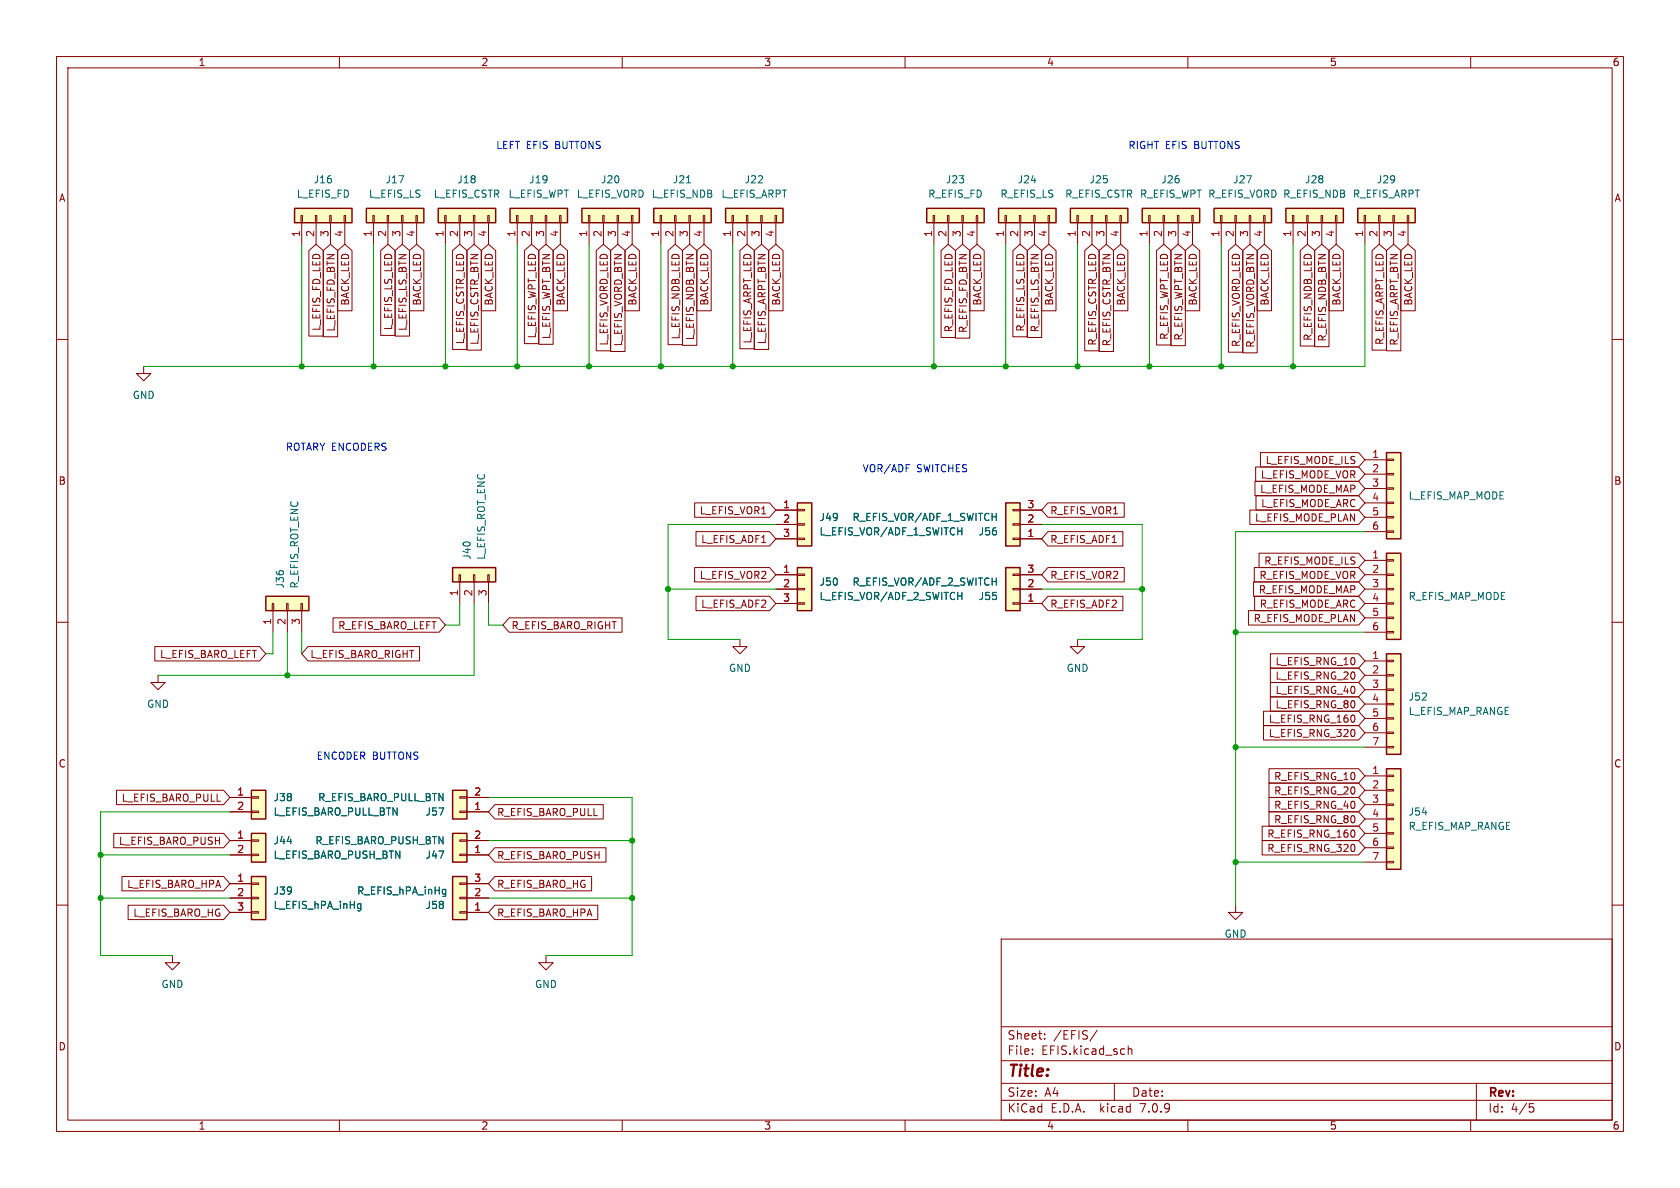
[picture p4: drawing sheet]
<svg xmlns="http://www.w3.org/2000/svg" width="297mm" height="210mm" viewBox="0 0 297 210" stroke-linecap="round" stroke-linejoin="round" font-family="sans-serif">
<g fill="none" stroke="#840000" stroke-width=".18">
<path d="M10 10h277v190h-277zM12 12h273v186h-273zM60 10v2M110 10v2M160 10v2M210 10v2M260 10v2M53.2 38.1h.3v1.3h-.3zM53.3 39.4v3.8M55.8 38.1h.2v1.3h-.2zM55.9 39.4v3.8M58.3 38.1h.2v1.3h-.2z"/>
<path d="M58.4 39.4v3.8M60.8 38.1h.3v1.3h-.3zM61 39.4v3.8M65.9 38.1h.3v1.3h-.3zM66 39.4v3.8M68.5 38.1h.2v1.3h-.2zM68.6 39.4v3.8M71 38.1h.2v1.3h-.2zM71.1 39.4v3.8M73.5 38.1h.3v1.3h-.3zM73.7 39.4v3.8M78.6 38.1h.3v1.3h-.3z"/>
<path d="M78.7 39.4v3.8M81.2 38.1h.2v1.3h-.2zM81.3 39.4v3.8M83.7 38.1h.2v1.3h-.2zM83.8 39.4v3.8M86.2 38.1h.3v1.3h-.3zM86.4 39.4v3.8M91.3 38.1h.3v1.3h-.3zM91.4 39.4v3.8M93.9 38.1h.2v1.3h-.2zM94 39.4v3.8M96.4 38.1h.2v1.3h-.2z"/>
<path d="M96.5 39.4v3.8M98.9 38.1h.3v1.3h-.3zM99.1 39.4v3.8M104 38.1h.3v1.3h-.3zM104.1 39.4v3.8M106.6 38.1h.2v1.3h-.2zM106.7 39.4v3.8M109.1 38.1h.2v1.3h-.2zM109.2 39.4v3.8M111.6 38.1h.3v1.3h-.3zM111.8 39.4v3.8M116.7 38.1h.3v1.3h-.3z"/>
<path d="M116.8 39.4v3.8M119.3 38.1h.2v1.3h-.2zM119.4 39.4v3.8M121.8 38.1h.2v1.3h-.2zM121.9 39.4v3.8M124.3 38.1h.3v1.3h-.3zM124.5 39.4v3.8M129.4 38.1h.3v1.3h-.3zM129.5 39.4v3.8M132 38.1h.2v1.3h-.2zM132.1 39.4v3.8M134.5 38.1h.2v1.3h-.2z"/>
<path d="M134.6 39.4v3.8M137 38.1h.3v1.3h-.3zM137.2 39.4v3.8M165 38.1h.2v1.3h-.2zM165.1 39.4v3.8M167.5 38.1h.3v1.3h-.3zM167.6 39.4v3.8M170.1 38.1h.2v1.3h-.2zM170.2 39.4v3.8M172.6 38.1h.2v1.3h-.2zM172.7 39.4v3.8M177.7 38.1h.2v1.3h-.2z"/>
<path d="M177.8 39.4v3.8M180.2 38.1h.3v1.3h-.3zM180.3 39.4v3.8M182.8 38.1h.2v1.3h-.2zM182.9 39.4v3.8M185.3 38.1h.2v1.3h-.2zM185.4 39.4v3.8M190.4 38.1h.2v1.3h-.2zM190.5 39.4v3.8M192.9 38.1h.3v1.3h-.3zM193 39.4v3.8M195.5 38.1h.2v1.3h-.2z"/>
<path d="M195.6 39.4v3.8M198 38.1h.2v1.3h-.2zM198.1 39.4v3.8M203.1 38.1h.2v1.3h-.2zM203.2 39.4v3.8M205.6 38.1h.3v1.3h-.3zM205.7 39.4v3.8M208.2 38.1h.2v1.3h-.2zM208.3 39.4v3.8M210.7 38.1h.2v1.3h-.2zM210.8 39.4v3.8M215.8 38.1h.2v1.3h-.2z"/>
<path d="M215.9 39.4v3.8M218.3 38.1h.3v1.3h-.3zM218.4 39.4v3.8M220.9 38.1h.2v1.3h-.2zM221 39.4v3.8M223.4 38.1h.2v1.3h-.2zM223.5 39.4v3.8M228.5 38.1h.2v1.3h-.2zM228.6 39.4v3.8M231 38.1h.3v1.3h-.3zM231.1 39.4v3.8M233.6 38.1h.2v1.3h-.2z"/>
<path d="M233.7 39.4v3.8M236.1 38.1h.2v1.3h-.2zM236.2 39.4v3.8M241.2 38.1h.2v1.3h-.2zM241.3 39.4v3.8M243.7 38.1h.3v1.3h-.3zM243.8 39.4v3.8M246.3 38.1h.2v1.3h-.2zM246.4 39.4v3.8M248.8 38.1h.2v1.3h-.2zM248.9 39.4v3.8M10 60h2"/>
<path d="M54.6 44.3l1.3-1.1 1.3 1.1v15.1h-2.6zM57.1 44.3l1.3-1.1 1.3 1.1v15.2h-2.6zM59.7 44.3l1.3-1.1 1.2 1.1v10.6h-2.5zM67.3 44.3l1.3-1.1 1.3 1.1v15h-2.6zM69.8 44.3l1.3-1.1 1.3 1.1v15.1h-2.6zM72.4 44.3l1.3-1.1 1.2 1.1v10.6h-2.5zM80 44.3l1.3-1.1 1.3 1.1v17.5h-2.6zM82.5 44.3l1.3-1.1 1.3 1.1v17.6h-2.6zM85.1 44.3l1.3-1.1 1.2 1.1v10.6h-2.5zM92.7 44.3l1.3-1.1 1.3 1.1v16.4h-2.6zM95.2 44.3l1.3-1.1 1.3 1.1v16.6h-2.6zM97.8 44.3l1.3-1.1 1.2 1.1v10.6h-2.5z"/>
<path d="M105.4 44.3l1.3-1.1 1.3 1.1v17.7h-2.6zM107.9 44.3l1.3-1.1 1.3 1.1v17.8h-2.6zM110.5 44.3l1.3-1.1 1.2 1.1v10.6h-2.5zM118.1 44.3l1.3-1.1 1.3 1.1v16.6h-2.6zM120.6 44.3l1.3-1.1 1.3 1.1v16.7h-2.6zM123.2 44.3l1.3-1.1 1.2 1.1v10.6h-2.5zM130.8 44.3l1.3-1.1 1.3 1.1v17.4h-2.6zM133.3 44.3l1.3-1.1 1.3 1.1v17.5h-2.6zM135.9 44.3l1.3-1.1 1.2 1.1v10.6h-2.5zM166.4 44.3l1.2-1.1 1.3 1.1v15.4h-2.5zM168.9 44.3l1.3-1.1 1.3 1.1v15.5h-2.6zM171.4 44.3l1.3-1.1 1.3 1.1v10.6h-2.6z"/>
<path d="M179.1 44.3l1.2-1.1 1.3 1.1v15.2h-2.5zM181.6 44.3l1.3-1.1 1.3 1.1v15.4h-2.6zM184.1 44.3l1.3-1.1 1.3 1.1v10.6h-2.6zM191.8 44.3l1.2-1.1 1.3 1.1v17.7h-2.5zM194.3 44.3l1.3-1.1 1.3 1.1v17.8h-2.6zM196.8 44.3l1.3-1.1 1.3 1.1v10.6h-2.6zM204.5 44.3l1.2-1.1 1.3 1.1v16.7h-2.5zM207 44.3l1.3-1.1 1.3 1.1v16.8h-2.6zM209.5 44.3l1.3-1.1 1.3 1.1v10.6h-2.6zM217.2 44.3l1.2-1.1 1.3 1.1v18h-2.5zM219.7 44.3l1.3-1.1 1.3 1.1v18.1h-2.6zM222.2 44.3l1.3-1.1 1.3 1.1v10.6h-2.6z"/>
<path d="M229.9 44.3l1.2-1.1 1.3 1.1v16.9h-2.5zM232.4 44.3l1.3-1.1 1.3 1.1v17h-2.6zM234.9 44.3l1.3-1.1 1.3 1.1v10.6h-2.6zM242.6 44.3l1.2-1.1 1.3 1.1v17.6h-2.5zM245.1 44.3l1.3-1.1 1.3 1.1v17.7h-2.6zM247.6 44.3l1.3-1.1 1.3 1.1v10.6h-2.6zM285 60h2M25.4 64.8v1.2h1.3l-1.3 1.3-1.3-1.3h1.3M122.8 88.9h13.2l1.2 1.3-1.2 1.2h-13.2zM123 94h13l1.2 1.3-1.2 1.2h-13zM137.2 90.2h3.8M137.2 92.7h3.8"/>
<path d="M137.2 95.3h3.8M141 95.1h1.2v.3h-1.2zM141 92.6h1.2v.2h-1.2zM141 90h1.2v.3h-1.2zM179.1 90h1.2v.3h-1.2zM179.1 92.6h1.2v.2h-1.2zM179.1 95.1h1.2v.3h-1.2zM180.3 90.2h3.8M180.3 92.7h3.8M180.3 95.3h3.8M185.3 94h13.2v2.5h-13.2l-1.2-1.2zM185.3 88.9h13.5v2.5h-13.5l-1.2-1.2z"/>
<path d="M221 90.2h19.2l1.1 1.2-1.1 1.3h-19.2zM221.9 85.1h18.3l1.1 1.3-1.1 1.2h-18.3zM222 82.5h18.2l1.1 1.3-1.1 1.3h-18.2zM222 87.6h18.2l1.1 1.3-1.1 1.3h-18.2zM222.6 97.8h17.6l1.1 1.3-1.1 1.2h-17.6zM222.8 80h17.4l1.1 1.3-1.1 1.3h-17.4zM241.3 81.3h3.8M241.3 83.8h3.8M241.3 86.4h3.8M241.3 88.9h3.8M241.3 91.4h3.8M241.3 94h3.8"/>
<path d="M241.3 99.1h3.8M245.1 93.9h1.3v.2h-1.3zM245.1 91.3h1.3v.3h-1.3zM245.1 88.8h1.3v.2h-1.3zM245.1 86.2h1.3v.3h-1.3zM245.1 83.7h1.3v.2h-1.3zM245.1 81.2h1.3v.2h-1.3zM245.1 98.9h1.3v.3h-1.3zM10 110h2M27.4 114.3h18.5l1.1 1.3-1.1 1.2h-18.5zM27.9 119.4v1.3h1.3l-1.3 1.2-1.2-1.2h1.2M48.1 106.7h.3v1.3h-.3z"/>
<path d="M48.3 108v3.8M50.7 106.7h.2v1.3h-.2zM50.8 108v3.8M53.2 106.7h.3v1.3h-.3zM53.3 108v3.8M54.5 114.3h19.7v2.5h-19.7l-1.2-1.2zM58.9 109.2h18.7l1.1 1.3-1.1 1.3h-18.7zM81.2 101.6h.2v1.3h-.2zM81.3 102.9v3.8M83.7 101.6h.2v1.3h-.2zM83.8 102.9v3.8M86.2 101.6h.3v1.3h-.3z"/>
<path d="M86.4 102.9v3.8M90 109.2h20v2.6h-20l-1.1-1.3zM122.8 100.3h13.2l1.2 1.3-1.2 1.3h-13.2zM123 105.4h13l1.2 1.3-1.2 1.3h-13zM130.8 113v1.3h1.3l-1.3 1.3-1.3-1.3h1.3M137.2 106.7h3.8M137.2 104.1h3.8M137.2 101.6h3.8M141 106.6h1.2v.2h-1.2zM141 104h1.2v.3h-1.2zM141 101.5h1.2v.2h-1.2zM179.1 101.5h1.2v.2h-1.2z"/>
<path d="M179.1 104h1.2v.3h-1.2zM179.1 106.6h1.2v.2h-1.2zM180.3 106.7h3.8M180.3 104.1h3.8M180.3 101.6h3.8M185.3 100.3h13.5v2.6h-13.5l-1.2-1.3zM185.3 105.4h13.2v2.6h-13.2l-1.2-1.3zM190.5 113v1.3h1.3l-1.3 1.3-1.3-1.3h1.3M220.7 107.9h19.5l1.1 1.3-1.1 1.3h-19.5zM221.6 102.9h18.6l1.1 1.2-1.1 1.3h-18.6zM221.7 100.3h18.5l1.1 1.3-1.1 1.3h-18.5zM221.8 105.4h18.4l1.1 1.3-1.1 1.3h-18.4z"/>
<path d="M224.6 115.6h15.6l1.1 1.2-1.1 1.3h-15.6zM224.6 118.1h15.6l1.1 1.3-1.1 1.3h-15.6zM241.3 106.7h3.8M241.3 104.1h3.8M241.3 101.6h3.8M241.3 116.8h3.8M241.3 119.4h3.8M241.3 109.2h3.8M241.3 111.8h3.8M245.1 119.3h1.3v.2h-1.3zM245.1 116.7h1.3v.3h-1.3zM245.1 111.6h1.3v.3h-1.3z"/>
<path d="M245.1 109.1h1.3v.2h-1.3zM245.1 106.6h1.3v.2h-1.3zM245.1 104h1.3v.3h-1.3zM245.1 101.5h1.3v.2h-1.3zM285 110h2M20.6 139.7h18.9l1.1 1.3-1.1 1.2h-18.9zM223.4 125.7h16.8l1.1 1.3-1.1 1.3h-16.8zM223.4 128.3h16.8l1.1 1.2-1.1 1.3h-16.8zM224.3 138.4h15.9l1.1 1.3-1.1 1.3h-15.9zM224.3 135.9h15.9l1.1 1.3-1.1 1.2h-15.9zM224.6 120.6h15.6l1.1 1.3-1.1 1.3h-15.6zM224.6 123.2h15.6l1.1 1.3-1.1 1.2h-15.6z"/>
<path d="M239.5 126.6v.8M239.5 129.2v.8M241.3 121.9h3.8M241.3 124.5h3.8M241.3 127h3.8M241.3 129.5h3.8M241.3 132.1h3.8M241.3 137.2h3.8M241.3 139.7h3.8M245.1 132h1.3v.2h-1.3zM245.1 129.4h1.3v.3h-1.3zM245.1 126.9h1.3v.2h-1.3z"/>
<path d="M245.1 124.3h1.3v.3h-1.3zM245.1 121.8h1.3v.2h-1.3zM245.1 139.6h1.3v.2h-1.3zM245.1 137h1.3v.3h-1.3zM10 160h2M20.1 147.3h19.4l1.1 1.3-1.1 1.3h-19.4zM21.6 154.9h17.9l1.1 1.3-1.1 1.3h-17.9zM40.6 151.1h3.8M40.6 148.6h3.8M40.6 141h3.8M40.6 143.5h3.8M40.6 156.2h3.8"/>
<path d="M40.6 158.8h3.8M44.4 143.4h1.3v.2h-1.3zM44.4 140.8h1.3v.3h-1.3zM44.4 151h1.3v.3h-1.3zM44.4 148.5h1.3v.2h-1.3zM44.4 158.6h1.3v.3h-1.3zM44.4 156.1h1.3v.2h-1.3zM81.3 148.5h1.2v.2h-1.2zM81.3 151h1.2v.3h-1.2zM81.3 156.1h1.2v.2h-1.2zM81.3 158.6h1.2v.3h-1.2zM81.3 140.8h1.2v.3h-1.2z"/>
<path d="M81.3 143.4h1.2v.2h-1.2zM82.5 151.1h3.9M82.5 148.6h3.9M82.5 141h3.9M82.5 143.5h3.9M82.5 156.2h3.9M82.5 158.8h3.9M87.5 142.2h19.1v2.6h-19.1l-1.1-1.3zM87.5 149.9h19.6v2.5h-19.6l-1.1-1.3zM87.5 154.9h17.1v2.6h-17.1l-1.1-1.3zM223.1 148.6h17.1l1.1 1.3-1.1 1.2h-17.1zM223.1 146h17.1l1.1 1.3-1.1 1.3h-17.1z"/>
<path d="M224.3 143.5h15.9l1.1 1.3-1.1 1.3h-15.9zM224.3 141h15.9l1.1 1.2-1.1 1.3h-15.9zM241.3 142.2h3.8M241.3 144.8h3.8M241.3 147.3h3.8M241.3 149.9h3.8M241.3 152.4h3.8M245.1 152.3h1.3v.2h-1.3zM245.1 149.7h1.3v.3h-1.3zM245.1 147.2h1.3v.2h-1.3zM245.1 144.7h1.3v.2h-1.3zM245.1 142.1h1.3v.3h-1.3z"/>
<path d="M285 160h2M22.7 160h16.8l1.1 1.3-1.1 1.3h-16.8zM30.5 168.9v1.3h1.2l-1.2 1.3-1.3-1.3h1.3M40.6 161.3h3.8M44.4 161.2h1.3v.2h-1.3zM81.3 161.2h1.2v.2h-1.2zM82.5 161.3h3.9M87.5 160h18.2v2.6h-18.2l-1.1-1.3zM96.5 168.9v1.3h1.3l-1.3 1.3-1.3-1.3h1.3M177 166h108v32h-108zM218.4 160v1.3h1.3l-1.3 1.3-1.2-1.3h1.2M60 198v2"/>
<path d="M110 198v2M160 198v2M177 194.5h108M177 191.5h108M177 187.5h108M177 181.5h108M182.5 186.3v.1M182.5 185.5v.1M184.7 183.6v.1M184.7 182.8v.1M194 182.1l-1.3 2M197 191.5v3"/>
<path d="M199.5 184.9v1.5M199.5 185.5l.2-.1 .3 .1 .1 .9M210 198v2M260 198v2M261 191.5v6.5M270.4 195.1h.7M270.5 195.7h.4l.3 .3-.2 .5-.5 .1"/>
</g>
<g fill="#ffffc2" stroke="#ffffc2" stroke-width=".18">
<path d="M102.9 36.8h10.1v2.6h-10.1z"/>
<path d="M90.2 36.8h10.1v2.6h-10.1z"/>
<path d="M80 147.3h2.5v5.1h-2.5z"/>
<path d="M177.8 100.3h2.5v7.7h-2.5z"/>
<path d="M44.4 139.7h2.6v5.1h-2.6z"/>
<path d="M64.8 36.8h10.1v2.6h-10.1z"/>
<path d="M77.5 36.8h10.1v2.6h-10.1z"/>
<path d="M44.4 147.3h2.6v5.1h-2.6z"/>
<path d="M245.1 115.6h2.5v17.8h-2.5z"/>
<path d="M141 100.3h2.5v7.7h-2.5z"/>
<path d="M141 88.9h2.5v7.6h-2.5z"/>
<path d="M177.8 88.9h2.5v7.6h-2.5z"/>
<path d="M80 100.3h7.6v2.6h-7.6z"/>
<path d="M44.4 154.9h2.6v7.7h-2.6z"/>
<path d="M80 154.9h2.5v7.7h-2.5z"/>
<path d="M128.3 36.8h10.1v2.6h-10.1z"/>
<path d="M47 105.4h7.6v2.6h-7.6z"/>
<path d="M163.8 36.8h10.2v2.6h-10.2z"/>
<path d="M176.5 36.8h10.2v2.6h-10.2z"/>
<path d="M214.6 36.8h10.2v2.6h-10.2z"/>
<path d="M201.9 36.8h10.2v2.6h-10.2z"/>
<path d="M245.1 135.9h2.5v17.8h-2.5z"/>
<path d="M52.1 36.8h10.1v2.6h-10.1z"/>
<path d="M189.2 36.8h10.2v2.6h-10.2z"/>
<path d="M245.1 80h2.5v15.3h-2.5z"/>
<path d="M245.1 97.8h2.5v15.2h-2.5z"/>
<path d="M240 36.8h10.2v2.6h-10.2z"/>
<path d="M115.6 36.8h10.1v2.6h-10.1z"/>
<path d="M227.3 36.8h10.2v2.6h-10.2z"/>
<path d="M80 139.7h2.5v5.1h-2.5z"/>
</g>
<g fill="none" stroke="#840000" stroke-width=".25">
<path d="M52.1 36.8h10.1v2.6h-10.1zM64.8 36.8h10.1v2.6h-10.1zM77.5 36.8h10.1v2.6h-10.1zM90.2 36.8h10.1v2.6h-10.1zM102.9 36.8h10.1v2.6h-10.1zM115.6 36.8h10.1v2.6h-10.1zM128.3 36.8h10.1v2.6h-10.1zM163.8 36.8h10.2v2.6h-10.2zM176.5 36.8h10.2v2.6h-10.2zM189.2 36.8h10.2v2.6h-10.2zM201.9 36.8h10.2v2.6h-10.2zM214.6 36.8h10.2v2.6h-10.2z"/>
<path d="M227.3 36.8h10.2v2.6h-10.2zM240 36.8h10.2v2.6h-10.2zM141 88.9h2.5v7.6h-2.5zM177.8 88.9h2.5v7.6h-2.5zM245.1 80h2.5v15.3h-2.5zM245.1 97.8h2.5v15.2h-2.5zM47 105.4h7.6v2.6h-7.6zM80 100.3h7.6v2.6h-7.6zM141 100.3h2.5v7.7h-2.5zM177.8 100.3h2.5v7.7h-2.5zM245.1 115.6h2.5v17.8h-2.5zM44.4 139.7h2.6v5.1h-2.6z"/>
<path d="M80 139.7h2.5v5.1h-2.5zM245.1 135.9h2.5v17.8h-2.5zM44.4 147.3h2.6v5.1h-2.6zM44.4 154.9h2.6v7.7h-2.6zM80 147.3h2.5v5.1h-2.5zM80 154.9h2.5v7.7h-2.5z"/>
</g>
<g fill="none" stroke="#006464" stroke-width=".18">
<path d="M121.4 32.3h.7M169.3 93.9h.7M170 93.3v1.3M175.4 91.4h.7M176.1 90.7v1.3M169.3 105.3h.7M170 104.7v1.3M175.4 102.8h.7M176.1 102.2v1.2M63.4 159.8h.4M63.8 159.8v1l-.2 .2M78.7 157.2l.1 .1"/>
<path d="M78.8 157.2v1l-.1 .2M78.8 158l-.1 .1M63.8 160.5l-.4 .1"/>
</g>
<g fill="none" stroke="#009600" stroke-width=".18">
<path d="M53.3 43.2v21.6M66 43.2v21.6M78.7 43.2v21.6M91.4 43.2v21.6M104.1 43.2v21.6M116.8 43.2v21.6M129.5 43.2v21.6M165.1 43.2v21.6M177.8 43.2v21.6M190.5 43.2v21.6M203.2 43.2v21.6M215.9 43.2v21.6"/>
<path d="M228.6 43.2v21.6M241.3 43.2v21.6h-215.9M137.2 92.7h-19.1v20.3h12.7M184.1 92.7h17.8v20.3h-11.4M241.3 94h-22.9v66M48.3 111.8v3.8h-1.3M50.8 111.8v7.6M53.3 111.8v3.8M81.3 106.7v3.8h-2.6M83.8 106.7v12.7h-55.9M86.4 106.7v3.8h2.5M118.1 104.1h19.1"/>
<path d="M184.1 104.1h17.8M218.4 111.8h22.9M218.4 132.1h22.9M17.8 151.1h22.8M17.8 158.8h22.8M40.6 143.5h-22.8v25.4h12.7M86.4 158.8h25.4M86.4 141h25.4v27.9h-15.3M86.4 148.6h25.4M218.4 152.4h22.9"/>
</g>
<g fill="#009600" stroke="#009600" stroke-width=".18">
<circle cx="78.7" cy="64.8" r=".46"/>
<circle cx="91.4" cy="64.8" r=".46"/>
<circle cx="116.8" cy="64.8" r=".46"/>
<circle cx="104.1" cy="64.8" r=".46"/>
<circle cx="118.1" cy="104.1" r=".46"/>
<circle cx="66" cy="64.8" r=".46"/>
<circle cx="165.1" cy="64.8" r=".46"/>
<circle cx="129.5" cy="64.8" r=".46"/>
<circle cx="203.2" cy="64.8" r=".46"/>
<circle cx="111.8" cy="158.8" r=".46"/>
<circle cx="111.8" cy="148.6" r=".46"/>
<circle cx="17.8" cy="151.1" r=".46"/>
<circle cx="17.8" cy="158.8" r=".46"/>
<circle cx="218.4" cy="152.4" r=".46"/>
<circle cx="218.4" cy="111.8" r=".46"/>
<circle cx="201.9" cy="104.1" r=".46"/>
<circle cx="218.4" cy="132.1" r=".46"/>
<circle cx="177.8" cy="64.8" r=".46"/>
<circle cx="190.5" cy="64.8" r=".46"/>
<circle cx="228.6" cy="64.8" r=".46"/>
<circle cx="215.9" cy="64.8" r=".46"/>
<circle cx="53.3" cy="64.8" r=".46"/>
<circle cx="50.8" cy="119.4" r=".46"/>
</g>
<text font-size="2.8" fill="#840000" x="178" y="190.9">Title:</text>
<g font-size="2.1" fill="#840000">
<text x="178" y="184">Sheet:</text>
<text x="186.2" y="184">/EFIS/</text>
<text x="178" y="186.7">File:</text>
<text x="184.1" y="186.7">EFIS.kicad_sch</text>
<text x="178" y="196.9">KiCad</text>
<text x="178" y="194.1">Size:</text>
<text x="184.7" y="194.1">A4</text>
<text x="185.7" y="196.9">E.D.A.</text>
<text x="194.6" y="196.9">kicad</text>
<text x="200" y="194.1">Date:</text>
<text x="201.8" y="196.9">7.0.9</text>
<text x="263" y="194.3">Rev:</text>
<text x="263" y="196.9">Id:</text>
<text x="267.1" y="196.9">4/5</text>
</g>
<g font-size="1.8" fill="#840000">
<text x="35" y="11.9">1</text>
<text x="85" y="11.9">2</text>
<text x="135" y="11.9">3</text>
<text x="185" y="11.9">4</text>
<text x="235" y="11.9">5</text>
<text x="285" y="11.9">6</text>
<text x="10.3" y="35.9">A</text>
<text x="285.3" y="35.9">A</text>
<text x="56.8" y="58.6" transform="rotate(-90 56.8 58.6)">L_EFIS_FD_LED</text>
<text x="59.4" y="58.7" transform="rotate(-90 59.4 58.7)">L_EFIS_FD_BTN</text>
<text x="61.9" y="54.1" transform="rotate(-90 61.9 54.1)">BACK_LED</text>
<text x="69.5" y="58.5" transform="rotate(-90 69.5 58.5)">L_EFIS_LS_LED</text>
<text x="72.1" y="58.6" transform="rotate(-90 72.1 58.6)">L_EFIS_LS_BTN</text>
<text x="74.6" y="54.1" transform="rotate(-90 74.6 54.1)">BACK_LED</text>
<text x="87.3" y="54.1" transform="rotate(-90 87.3 54.1)">BACK_LED</text>
<text x="94.9" y="59.9" transform="rotate(-90 94.9 59.9)">L_EFIS_WPT_LED</text>
<text x="100" y="54.1" transform="rotate(-90 100 54.1)">BACK_LED</text>
<text x="112.7" y="54.1" transform="rotate(-90 112.7 54.1)">BACK_LED</text>
<text x="125.4" y="54.1" transform="rotate(-90 125.4 54.1)">BACK_LED</text>
<text x="138.1" y="54.1" transform="rotate(-90 138.1 54.1)">BACK_LED</text>
<text x="168.6" y="58.8" transform="rotate(-90 168.6 58.8)">R_EFIS_FD_LED</text>
<text x="171.1" y="59" transform="rotate(-90 171.1 59)">R_EFIS_FD_BTN</text>
<text x="173.7" y="54.1" transform="rotate(-90 173.7 54.1)">BACK_LED</text>
<text x="181.3" y="58.7" transform="rotate(-90 181.3 58.7)">R_EFIS_LS_LED</text>
<text x="183.8" y="58.8" transform="rotate(-90 183.8 58.8)">R_EFIS_LS_BTN</text>
<text x="186.4" y="54.1" transform="rotate(-90 186.4 54.1)">BACK_LED</text>
<text x="199.1" y="54.1" transform="rotate(-90 199.1 54.1)">BACK_LED</text>
<text x="211.8" y="54.1" transform="rotate(-90 211.8 54.1)">BACK_LED</text>
<text x="224.5" y="54.1" transform="rotate(-90 224.5 54.1)">BACK_LED</text>
<text x="237.2" y="54.1" transform="rotate(-90 237.2 54.1)">BACK_LED</text>
<text x="249.9" y="54.1" transform="rotate(-90 249.9 54.1)">BACK_LED</text>
<text x="82.2" y="61" transform="rotate(-90 82.2 61)">L_EFIS_CSTR_LED</text>
<text x="84.8" y="61.1" transform="rotate(-90 84.8 61.1)">L_EFIS_CSTR_BTN</text>
<text x="97.5" y="60.1" transform="rotate(-90 97.5 60.1)">L_EFIS_WPT_BTN</text>
<text x="107.6" y="61.2" transform="rotate(-90 107.6 61.2)">L_EFIS_VORD_LED</text>
<text x="110.2" y="61.3" transform="rotate(-90 110.2 61.3)">L_EFIS_VORD_BTN</text>
<text x="120.3" y="60.1" transform="rotate(-90 120.3 60.1)">L_EFIS_NDB_LED</text>
<text x="122.9" y="60.2" transform="rotate(-90 122.9 60.2)">L_EFIS_NDB_BTN</text>
<text x="133" y="60.8" transform="rotate(-90 133 60.8)">L_EFIS_ARPT_LED</text>
<text x="135.6" y="61" transform="rotate(-90 135.6 61)">L_EFIS_ARPT_BTN</text>
<text x="194" y="61.2" transform="rotate(-90 194 61.2)">R_EFIS_CSTR_LED</text>
<text x="196.5" y="61.3" transform="rotate(-90 196.5 61.3)">R_EFIS_CSTR_BTN</text>
<text x="206.7" y="60.2" transform="rotate(-90 206.7 60.2)">R_EFIS_WPT_LED</text>
<text x="209.2" y="60.3" transform="rotate(-90 209.2 60.3)">R_EFIS_WPT_BTN</text>
<text x="219.4" y="61.4" transform="rotate(-90 219.4 61.4)">R_EFIS_VORD_LED</text>
<text x="221.9" y="61.6" transform="rotate(-90 221.9 61.6)">R_EFIS_VORD_BTN</text>
<text x="232.1" y="60.4" transform="rotate(-90 232.1 60.4)">R_EFIS_NDB_LED</text>
<text x="234.6" y="60.5" transform="rotate(-90 234.6 60.5)">R_EFIS_NDB_BTN</text>
<text x="244.8" y="61.1" transform="rotate(-90 244.8 61.1)">R_EFIS_ARPT_LED</text>
<text x="247.3" y="61.2" transform="rotate(-90 247.3 61.2)">R_EFIS_ARPT_BTN</text>
<text x="223.6" y="82.2">L_EFIS_MODE_ILS</text>
<text x="10.3" y="85.9">B</text>
<text x="222.7" y="87.3">L_EFIS_MODE_MAP</text>
<text x="222.8" y="84.8">L_EFIS_MODE_VOR</text>
<text x="222.9" y="89.9">L_EFIS_MODE_ARC</text>
<text x="285.3" y="85.9">B</text>
<text x="123.6" y="91.1">L_EFIS_VOR1</text>
<text x="185.6" y="91.1">R_EFIS_VOR1</text>
<text x="221.8" y="92.4">L_EFIS_MODE_PLAN</text>
<text x="123.9" y="96.2">L_EFIS_ADF1</text>
<text x="185.6" y="96.2">R_EFIS_ADF1</text>
<text x="223.4" y="100">R_EFIS_MODE_ILS</text>
<text x="123.6" y="102.6">L_EFIS_VOR2</text>
<text x="123.9" y="107.6">L_EFIS_ADF2</text>
<text x="185.6" y="102.6">R_EFIS_VOR2</text>
<text x="185.6" y="107.6">R_EFIS_ADF2</text>
<text x="222.4" y="105.1">R_EFIS_MODE_MAP</text>
<text x="222.6" y="102.6">R_EFIS_MODE_VOR</text>
<text x="222.6" y="107.6">R_EFIS_MODE_ARC</text>
<text x="59.7" y="111.4">R_EFIS_BARO_LEFT</text>
<text x="90.3" y="111.4">R_EFIS_BARO_RIGHT</text>
<text x="221.5" y="110.2">R_EFIS_MODE_PLAN</text>
<text x="28.2" y="116.5">L_EFIS_BARO_LEFT</text>
<text x="54.8" y="116.5">L_EFIS_BARO_RIGHT</text>
<text x="225.4" y="117.8">L_EFIS_RNG_10</text>
<text x="225.4" y="122.9">L_EFIS_RNG_40</text>
<text x="225.4" y="125.4">L_EFIS_RNG_80</text>
<text x="225.4" y="120.3">L_EFIS_RNG_20</text>
<text x="224.2" y="128">L_EFIS_RNG_160</text>
<text x="224.2" y="130.5">L_EFIS_RNG_320</text>
<text x="10.3" y="135.9">C</text>
<text x="285.3" y="135.9">C</text>
<text x="21.4" y="141.9">L_EFIS_BARO_PULL</text>
<text x="225.2" y="140.7">R_EFIS_RNG_20</text>
<text x="225.2" y="143.2">R_EFIS_RNG_40</text>
<text x="225.2" y="138.1">R_EFIS_RNG_10</text>
<text x="20.9" y="149.5">L_EFIS_BARO_PUSH</text>
<text x="87.8" y="144.5">R_EFIS_BARO_PULL</text>
<text x="223.9" y="148.3">R_EFIS_RNG_160</text>
<text x="225.2" y="145.7">R_EFIS_RNG_80</text>
<text x="87.8" y="152.1">R_EFIS_BARO_PUSH</text>
<text x="223.9" y="150.8">R_EFIS_RNG_320</text>
<text x="22.4" y="157.2">L_EFIS_BARO_HPA</text>
<text x="87.8" y="157.2">R_EFIS_BARO_HG</text>
<text x="23.5" y="162.2">L_EFIS_BARO_HG</text>
<text x="87.8" y="162.2">R_EFIS_BARO_HPA</text>
<text x="10.3" y="185.9">D</text>
<text x="285.3" y="185.9">D</text>
<text x="35" y="199.9">1</text>
<text x="85" y="199.9">2</text>
<text x="135" y="199.9">3</text>
<text x="185" y="199.9">4</text>
<text x="235" y="199.9">5</text>
<text x="285" y="199.9">6</text>
</g>
<g font-size="1.8" fill="#0000c2">
<text x="87.6" y="26.4">LEFT EFIS</text>
<text x="98.3" y="26.4">BUTTONS</text>
<text x="199.4" y="26.4">RIGHT EFIS</text>
<text x="211.2" y="26.4">BUTTONS</text>
<text x="50.4" y="79.8">ROTARY ENCODERS</text>
<text x="152.4" y="83.6">VOR/ADF</text>
<text x="162" y="83.6">SWITCHES</text>
<text x="55.9" y="134.4">ENCODER BUTTONS</text>
</g>
<g font-size="1.8" fill="#006464">
<text x="52.4" y="35.2">L_EFIS_FD</text>
<text x="55.4" y="32.6">J16</text>
<text x="65.1" y="35.2">L_EFIS_LS</text>
<text x="68.1" y="32.6">J17</text>
<text x="76.6" y="35.2">L_EFIS_CSTR</text>
<text x="80.8" y="32.6">J18</text>
<text x="89.8" y="35.2">L_EFIS_WPT</text>
<text x="93.5" y="32.6">J19</text>
<text x="101.9" y="35.2">L_EFIS_VORD</text>
<text x="106.2" y="32.6">J20</text>
<text x="115.1" y="35.2">L_EFIS_NDB</text>
<text x="118.9" y="32.6">J21</text>
<text x="127.4" y="35.2">L_EFIS_ARPT</text>
<text x="131.6" y="32.6">J22</text>
<text x="164" y="35.2">R_EFIS_FD</text>
<text x="167.1" y="32.6">J23</text>
<text x="176.8" y="35.2">R_EFIS_LS</text>
<text x="179.8" y="32.6">J24</text>
<text x="188.2" y="35.2">R_EFIS_CSTR R_EFIS_WPT R_EFIS_VORD R_EFIS_NDB</text>
<text x="192.5" y="32.6">J25</text>
<text x="205.2" y="32.6">J26</text>
<text x="217.9" y="32.6">J27</text>
<text x="230.6" y="32.6">J28</text>
<text x="239.1" y="35.2">R_EFIS_ARPT</text>
<text x="243.3" y="32.6">J29</text>
<text x="23.4" y="70.7">GND</text>
<text x="248.9" y="88.5">L_EFIS_MAP_MODE</text>
<text x="144.8" y="94.8">L_EFIS_VOR/ADF_1_SWITCH</text>
<text x="144.8" y="92.3">J49</text>
<text x="150.6" y="92.3">R_EFIS_VOR/ADF_1_SWITCH</text>
<text x="172.9" y="94.8">J56</text>
<text x="83.4" y="99.1" transform="rotate(-90 83.4 99.1)">J40</text>
<text x="86" y="99.1" transform="rotate(-90 86 99.1)">L_EFIS_ROT_ENC</text>
<text x="50.4" y="104.1" transform="rotate(-90 50.4 104.1)">J36</text>
<text x="52.9" y="104.1" transform="rotate(-90 52.9 104.1)">R_EFIS_ROT_ENC</text>
<text x="144.8" y="106.3">L_EFIS_VOR/ADF_2_SWITCH</text>
<text x="144.8" y="103.7">J50</text>
<text x="150.6" y="103.7">R_EFIS_VOR/ADF_2_SWITCH</text>
<text x="172.9" y="106.3">J55</text>
<text x="248.9" y="106.3">R_EFIS_MAP_MODE</text>
<text x="128.8" y="119">GND</text>
<text x="188.5" y="119">GND</text>
<text x="25.9" y="125.3">GND</text>
<text x="248.9" y="124.1">J52</text>
<text x="248.9" y="126.6">L_EFIS_MAP_RANGE</text>
<text x="48.3" y="141.8">J38</text>
<text x="56.2" y="141.8">R_EFIS_BARO_PULL_BTN</text>
<text x="48.3" y="144.4">L_EFIS_BARO_PULL_BTN</text>
<text x="48.3" y="149.5">J44</text>
<text x="55.7" y="149.5">R_EFIS_BARO_PUSH_BTN</text>
<text x="75.1" y="144.4">J57</text>
<text x="248.9" y="144.4">J54</text>
<text x="248.9" y="146.9">R_EFIS_MAP_RANGE</text>
<text x="48.3" y="152">L_EFIS_BARO_PUSH_BTN</text>
<text x="75.1" y="152">J47</text>
<text x="48.3" y="160.9">L_EFIS_hPA_inHg</text>
<text x="48.3" y="158.3">J39</text>
<text x="63" y="158.3">R_EFIS_hPA_inHg</text>
<text x="75.1" y="160.9">J58</text>
<text x="216.4" y="166">GND</text>
<text x="28.4" y="174.9">GND</text>
<text x="94.5" y="174.9">GND</text>
</g>
<g font-size="1.8" fill="#a90000">
<text x="53.1" y="42" transform="rotate(-90 53.1 42)">1</text>
<text x="55.6" y="42" transform="rotate(-90 55.6 42)">2</text>
<text x="58.2" y="42" transform="rotate(-90 58.2 42)">3</text>
<text x="60.7" y="42" transform="rotate(-90 60.7 42)">4</text>
<text x="65.8" y="42" transform="rotate(-90 65.8 42)">1</text>
<text x="68.3" y="42" transform="rotate(-90 68.3 42)">2</text>
<text x="70.9" y="42" transform="rotate(-90 70.9 42)">3</text>
<text x="73.4" y="42" transform="rotate(-90 73.4 42)">4</text>
<text x="78.5" y="42" transform="rotate(-90 78.5 42)">1</text>
<text x="81" y="42" transform="rotate(-90 81 42)">2</text>
<text x="83.6" y="42" transform="rotate(-90 83.6 42)">3</text>
<text x="86.1" y="42" transform="rotate(-90 86.1 42)">4</text>
<text x="91.2" y="42" transform="rotate(-90 91.2 42)">1</text>
<text x="93.7" y="42" transform="rotate(-90 93.7 42)">2</text>
<text x="96.3" y="42" transform="rotate(-90 96.3 42)">3</text>
<text x="98.8" y="42" transform="rotate(-90 98.8 42)">4</text>
<text x="103.9" y="42" transform="rotate(-90 103.9 42)">1</text>
<text x="106.4" y="42" transform="rotate(-90 106.4 42)">2</text>
<text x="109" y="42" transform="rotate(-90 109 42)">3</text>
<text x="111.5" y="42" transform="rotate(-90 111.5 42)">4</text>
<text x="116.6" y="42" transform="rotate(-90 116.6 42)">1</text>
<text x="119.1" y="42" transform="rotate(-90 119.1 42)">2</text>
<text x="121.7" y="42" transform="rotate(-90 121.7 42)">3</text>
<text x="124.2" y="42" transform="rotate(-90 124.2 42)">4</text>
<text x="129.3" y="42" transform="rotate(-90 129.3 42)">1</text>
<text x="131.8" y="42" transform="rotate(-90 131.8 42)">2</text>
<text x="134.4" y="42" transform="rotate(-90 134.4 42)">3</text>
<text x="136.9" y="42" transform="rotate(-90 136.9 42)">4</text>
<text x="164.8" y="42" transform="rotate(-90 164.8 42)">1</text>
<text x="167.4" y="42" transform="rotate(-90 167.4 42)">2</text>
<text x="169.9" y="42" transform="rotate(-90 169.9 42)">3</text>
<text x="172.5" y="42" transform="rotate(-90 172.5 42)">4</text>
<text x="177.5" y="42" transform="rotate(-90 177.5 42)">1</text>
<text x="180.1" y="42" transform="rotate(-90 180.1 42)">2</text>
<text x="182.6" y="42" transform="rotate(-90 182.6 42)">3</text>
<text x="185.2" y="42" transform="rotate(-90 185.2 42)">4</text>
<text x="190.2" y="42" transform="rotate(-90 190.2 42)">1</text>
<text x="192.8" y="42" transform="rotate(-90 192.8 42)">2</text>
<text x="195.3" y="42" transform="rotate(-90 195.3 42)">3</text>
<text x="197.9" y="42" transform="rotate(-90 197.9 42)">4</text>
<text x="202.9" y="42" transform="rotate(-90 202.9 42)">1</text>
<text x="205.5" y="42" transform="rotate(-90 205.5 42)">2</text>
<text x="208" y="42" transform="rotate(-90 208 42)">3</text>
<text x="210.6" y="42" transform="rotate(-90 210.6 42)">4</text>
<text x="215.6" y="42" transform="rotate(-90 215.6 42)">1</text>
<text x="218.2" y="42" transform="rotate(-90 218.2 42)">2</text>
<text x="220.7" y="42" transform="rotate(-90 220.7 42)">3</text>
<text x="223.3" y="42" transform="rotate(-90 223.3 42)">4</text>
<text x="228.3" y="42" transform="rotate(-90 228.3 42)">1</text>
<text x="230.9" y="42" transform="rotate(-90 230.9 42)">2</text>
<text x="233.4" y="42" transform="rotate(-90 233.4 42)">3</text>
<text x="236" y="42" transform="rotate(-90 236 42)">4</text>
<text x="241" y="42" transform="rotate(-90 241 42)">1</text>
<text x="243.6" y="42" transform="rotate(-90 243.6 42)">2</text>
<text x="246.1" y="42" transform="rotate(-90 246.1 42)">3</text>
<text x="248.7" y="42" transform="rotate(-90 248.7 42)">4</text>
<text x="242.5" y="81">1</text>
<text x="242.5" y="83.6">2</text>
<text x="138.4" y="89.9">1</text>
<text x="181.5" y="89.9">3</text>
<text x="242.5" y="86.1">3</text>
<text x="242.5" y="88.6">4</text>
<text x="138.4" y="92.5">2</text>
<text x="138.4" y="95">3</text>
<text x="181.5" y="95">1</text>
<text x="181.5" y="92.5">2</text>
<text x="242.5" y="91.2">5</text>
<text x="242.5" y="93.7">6</text>
<text x="138.4" y="101.3">1</text>
<text x="181.5" y="101.3">3</text>
<text x="242.5" y="98.8">1</text>
<text x="242.5" y="101.3">2</text>
<text x="81" y="105.5" transform="rotate(-90 81 105.5)">1</text>
<text x="83.6" y="105.5" transform="rotate(-90 83.6 105.5)">2</text>
<text x="86.1" y="105.5" transform="rotate(-90 86.1 105.5)">3</text>
<text x="138.4" y="103.9">2</text>
<text x="138.4" y="106.4">3</text>
<text x="181.5" y="106.4">1</text>
<text x="181.5" y="103.9">2</text>
<text x="242.5" y="103.9">3</text>
<text x="242.5" y="106.4">4</text>
<text x="48" y="110.6" transform="rotate(-90 48 110.6)">1</text>
<text x="50.5" y="110.6" transform="rotate(-90 50.5 110.6)">2</text>
<text x="53.1" y="110.6" transform="rotate(-90 53.1 110.6)">3</text>
<text x="242.5" y="109">5</text>
<text x="242.5" y="111.5">6</text>
<text x="242.5" y="116.6">1</text>
<text x="242.5" y="119.1">2</text>
<text x="242.5" y="121.7">3</text>
<text x="242.5" y="124.2">4</text>
<text x="242.5" y="126.7">5</text>
<text x="242.5" y="129.3">6</text>
<text x="242.5" y="131.8">7</text>
<text x="242.5" y="136.9">1</text>
<text x="41.8" y="140.7">1</text>
<text x="41.8" y="143.3">2</text>
<text x="83.7" y="143.3">1</text>
<text x="83.7" y="140.7">2</text>
<text x="242.5" y="139.4">2</text>
<text x="242.5" y="142">3</text>
<text x="41.8" y="148.3">1</text>
<text x="83.7" y="148.3">2</text>
<text x="242.5" y="144.5">4</text>
<text x="242.5" y="147.1">5</text>
<text x="242.5" y="149.6">6</text>
<text x="41.8" y="150.9">2</text>
<text x="41.8" y="156">1</text>
<text x="83.7" y="150.9">1</text>
<text x="83.7" y="156">3</text>
<text x="242.5" y="152.1">7</text>
<text x="41.8" y="158.5">2</text>
<text x="41.8" y="161">3</text>
<text x="83.7" y="161">1</text>
<text x="83.7" y="158.5">2</text>
</g>
</svg>
